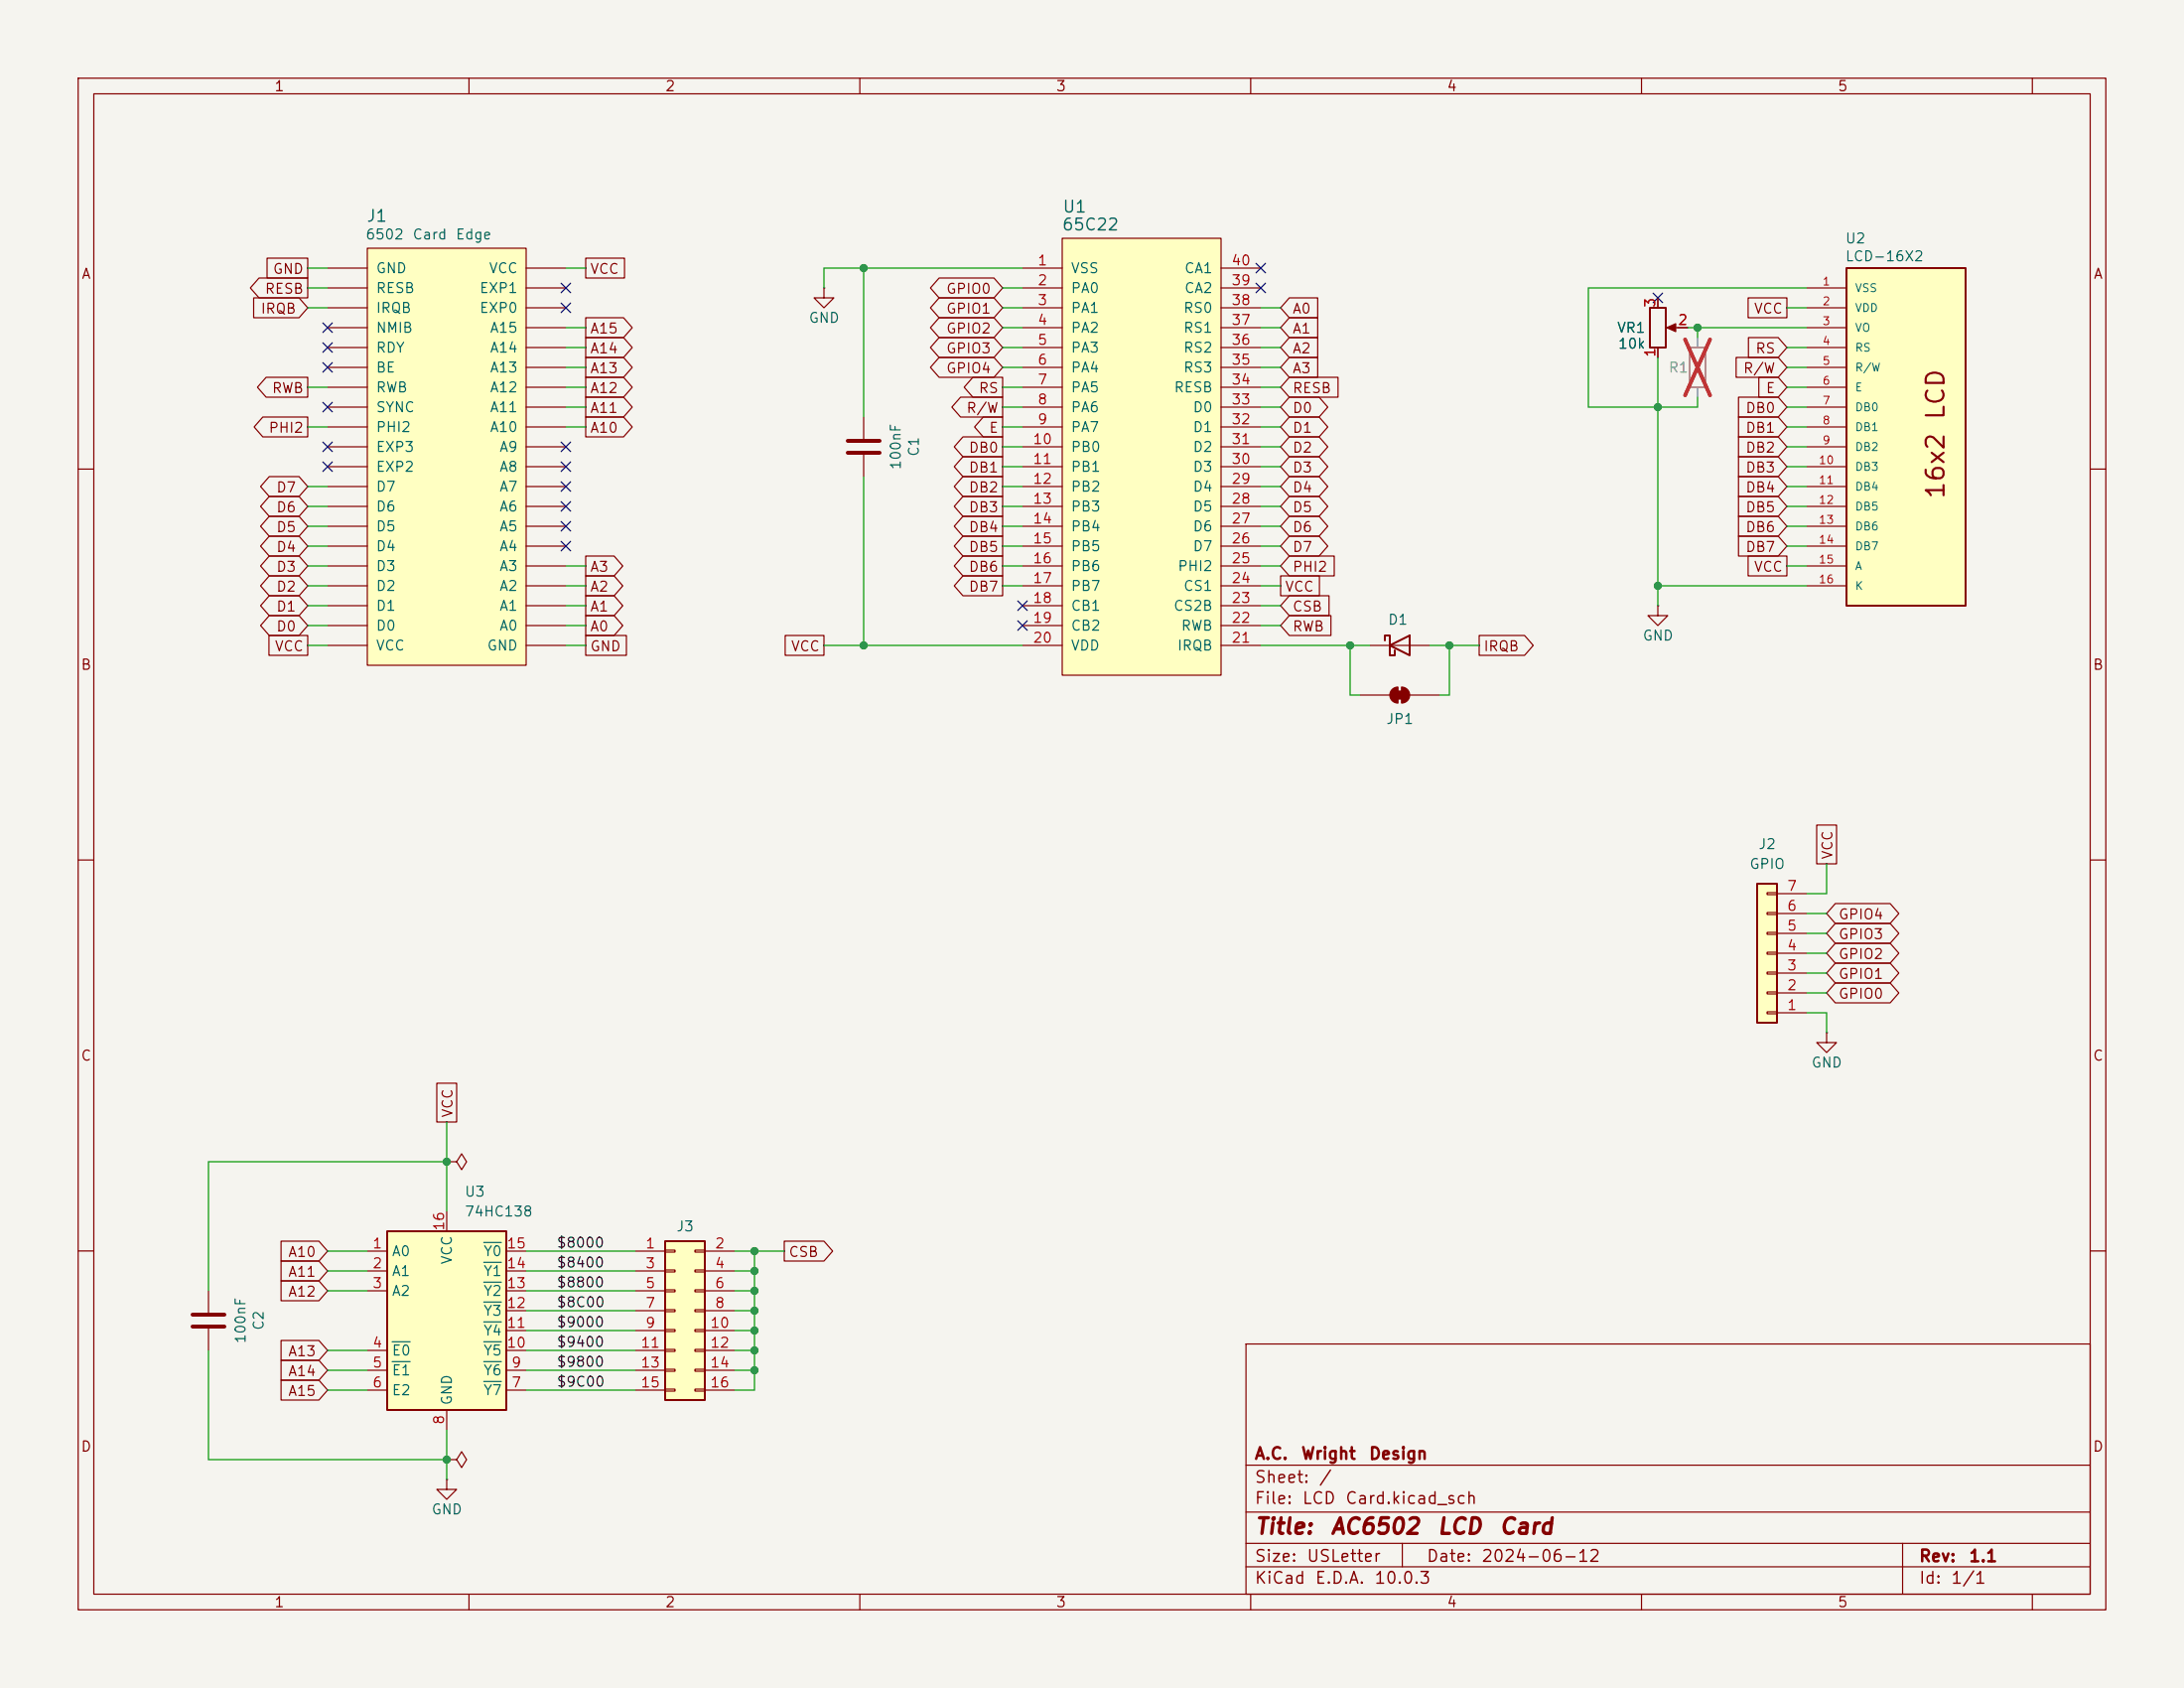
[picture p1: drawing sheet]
<svg xmlns="http://www.w3.org/2000/svg" width="279mm" height="216mm" viewBox="0 0 279 216" stroke-linecap="round" stroke-linejoin="round" font-family="sans-serif">
<path d="M0 0h279.4v215.9h-279.4z" fill="#f5f4ef" stroke="#f5f4ef" stroke-width=".13"/>
<g fill="none" stroke="#840000" stroke-width=".15">
<path d="M10 10h259.4v195.9h-259.4zM12 12h255.4v191.9h-255.4zM60 10v2M110 10v2M160 10v2M210 10v2M260 10v2M212.1 38.1v1.3M212.1 44.5v1.2M213.6 41.9h2.3M10 60h2M267.4 60h2"/>
<path d="M174 88.9h3.8M175.3 82.6h7.6M178.8 87.9v2M179.3 87.9v2M180.3 88.9h3.8M10 110h2M267.4 110h2M10 160h2M26.7 165.1v2.8M26.7 169.9v2.8M159.4 171.9h108v32h-108zM267.4 160h2"/>
<path d="M159.4 197.4h108M159.4 193.4h108M159.4 187.4h108M179.4 197.4v3M243.4 197.4v6.5M60 203.9v2M110 203.9v2M159.4 200.4h108M160 203.9v2M210 203.9v2M260 203.9v2"/>
</g>
<path d="M24.6 168.1h4.1M24.6 169.7h4.1" fill="none" stroke="#840000" stroke-width=".51"/>
<g fill="#840000" stroke="#840000" stroke-width=".15">
<path d="M178.6 88.4h1v1h-1z"/>
<path d="M178.1 88.2l.4-.3h.3v2a1.02 1.02 0 0 1-.9-.6 1.02 1.02 0 0 1 .2-1.1z"/>
<path d="M179.3 87.9a1.02 1.02 0 0 1 1 1 1.02 1.02 0 0 1-1 1z"/>
<path d="M213.2 41.9l1.2-.5v1z"/>
</g>
<path d="M211.1 39.4h2v5.1h-2zM177.2 81.9v-.6h.6v2.5h.6v-.6M177.8 82.6l2.5-1.3v2.5z" fill="none" stroke="#840000" stroke-width=".25"/>
<path d="M236.2 34.3h15.3v43.2h-15.3z" fill="#ffffc2"/>
<path d="M236.2 34.3h15.3v43.2h-15.3z" fill="none" stroke="#840000" stroke-width=".25"/>
<g fill="none" stroke="#840000" stroke-width=".15">
<path d="M231.1 36.8h5.1M231.1 39.4h5.1M231.1 41.9h5.1M231.1 44.5h5.1M231.1 47h5.1M231.1 49.5h5.1M231.1 52.1h5.1M231.1 54.6h5.1M231.1 57.2h5.1M231.1 59.7h5.1M231.1 62.2h5.1M231.1 64.8h5.1"/>
<path d="M231.1 67.3h5.1M231.1 69.9h5.1M231.1 72.4h5.1M231.1 74.9h5.1"/>
</g>
<path d="M216.2 44.5h2v5h-2z" fill="none" stroke="#9c9b98" stroke-width=".25"/>
<path d="M217.2 43.2v1.3M217.2 49.5v1.3" fill="none" stroke="#9c9b98" stroke-width=".15"/>
<path d="M215.6 43.4l3.2 7.2M218.8 43.4l-3.2 7.2" fill="none" stroke="#e12e31" stroke-width=".46"/>
<path d="M135.9 30.5h20.3v55.9h-20.3z" fill="#ffffc2"/>
<g fill="none" stroke="#840000" stroke-width=".15">
<path d="M130.8 34.3h5.1M130.8 36.8h5.1M130.8 39.4h5.1M135.9 30.5h20.3v55.9h-20.3zM156.2 34.3h5.1M156.2 36.8h5.1M156.2 39.4h5.1M130.8 41.9h5.1M130.8 44.5h5.1M130.8 47h5.1M130.8 49.5h5.1M130.8 52.1h5.1"/>
<path d="M130.8 54.6h5.1M130.8 57.2h5.1M130.8 59.7h5.1M156.2 41.9h5.1M156.2 44.5h5.1M156.2 47h5.1M156.2 49.5h5.1M156.2 52.1h5.1M156.2 54.6h5.1M156.2 57.2h5.1M156.2 59.7h5.1M130.8 62.2h5.1"/>
<path d="M130.8 64.8h5.1M130.8 67.3h5.1M130.8 69.9h5.1M130.8 72.4h5.1M130.8 74.9h5.1M130.8 77.5h5.1M156.2 62.2h5.1M156.2 64.8h5.1M156.2 67.3h5.1M156.2 69.9h5.1M156.2 72.4h5.1M156.2 74.9h5.1"/>
<path d="M156.2 77.5h5.1M130.8 80h5.1M130.8 82.6h5.1M156.2 80h5.1M156.2 82.6h5.1M233.7 132.1v1.3h1.2l-1.2 1.2-1.3-1.2h1.3M233.7 132.1h.1"/>
</g>
<path d="M224.8 113h2.5v17.8h-2.5z" fill="#ffffc2"/>
<path d="M224.8 113h2.5v17.8h-2.5z" fill="none" stroke="#840000" stroke-width=".25"/>
<g fill="none" stroke="#840000" stroke-width=".15">
<path d="M110.5 53.3v2.8M110.5 58.2v2.8M212.1 77.5v1.2h1.3l-1.3 1.3-1.3-1.3h1.3M212.1 77.5h.1M226.1 119.3h1.2v.2h-1.2zM226.1 116.7h1.2v.3h-1.2zM226.1 114.2h1.2v.2h-1.2zM227.3 119.4h3.8M227.3 116.8h3.8M227.3 114.3h3.8M226.1 129.4h1.2v.3h-1.2zM226.1 126.9h1.2v.2h-1.2z"/>
<path d="M226.1 124.3h1.2v.3h-1.2zM226.1 121.8h1.2v.2h-1.2zM227.3 129.5h3.8M227.3 127h3.8M227.3 124.5h3.8M227.3 121.9h3.8"/>
</g>
<path d="M108.5 56.4h4M108.5 57.9h4" fill="none" stroke="#840000" stroke-width=".51"/>
<path d="M47 31.8h20.3v53.3h-20.3z" fill="#ffffc2"/>
<g fill="none" stroke="#840000" stroke-width=".15">
<path d="M41.9 39.4h5.1M41.9 36.8h5.1M41.9 34.3h5.1M47 31.8h20.3v53.3h-20.3zM67.3 39.4h5.1M67.3 36.8h5.1M67.3 34.3h5.1M41.9 59.7h5.1M41.9 57.2h5.1M41.9 54.6h5.1M41.9 52.1h5.1M41.9 49.5h5.1"/>
<path d="M41.9 47h5.1M41.9 44.5h5.1M41.9 41.9h5.1M67.3 59.7h5.1M67.3 57.2h5.1M67.3 54.6h5.1M67.3 52.1h5.1M67.3 49.5h5.1M67.3 47h5.1M67.3 44.5h5.1M67.3 41.9h5.1M41.9 77.5h5.1"/>
<path d="M41.9 74.9h5.1M41.9 72.4h5.1M41.9 69.9h5.1M41.9 67.3h5.1M41.9 64.8h5.1M41.9 62.2h5.1M67.3 77.5h5.1M67.3 74.9h5.1M67.3 72.4h5.1M67.3 69.9h5.1M67.3 67.3h5.1M67.3 64.8h5.1"/>
<path d="M67.3 62.2h5.1M41.9 80h5.1M41.9 82.6h5.1M67.3 80h5.1M67.3 82.6h5.1"/>
</g>
<path d="M85.1 158.8h5.1v20.3h-5.1z" fill="#ffffc2"/>
<path d="M85.1 158.8h5.1v20.3h-5.1z" fill="none" stroke="#840000" stroke-width=".25"/>
<g fill="none" stroke="#840000" stroke-width=".15">
<path d="M105.4 36.8v1.3h1.3l-1.3 1.3-1.3-1.3h1.3M105.4 36.8h.1M57.1 148.6h1.3l.7-1 .6 1-.6 1-.7-1M57.1 148.6h.1M85.1 159.9h1.3v.2h-1.3zM88.9 159.9h1.3v.2h-1.3zM81.3 160h3.8M81.3 162.6h3.8M81.3 165.1h3.8M81.3 167.6h3.8M81.3 170.2h3.8M81.3 172.7h3.8"/>
<path d="M81.3 175.3h3.8M81.3 177.8h3.8M85.1 162.4h1.3v.3h-1.3zM85.1 165h1.3v.2h-1.3zM85.1 167.5h1.3v.3h-1.3zM85.1 170.1h1.3v.2h-1.3zM85.1 172.6h1.3v.2h-1.3zM85.1 175.1h1.3v.3h-1.3zM85.1 177.7h1.3v.2h-1.3zM88.9 162.4h1.3v.3h-1.3zM88.9 165h1.3v.2h-1.3zM88.9 167.5h1.3v.3h-1.3z"/>
<path d="M88.9 170.1h1.3v.2h-1.3zM88.9 172.6h1.3v.2h-1.3zM88.9 175.1h1.3v.3h-1.3zM88.9 177.7h1.3v.2h-1.3zM90.2 160h3.8M90.2 162.6h3.8M90.2 165.1h3.8M90.2 167.6h3.8M90.2 170.2h3.8M90.2 172.7h3.8M90.2 175.3h3.8M90.2 177.8h3.8"/>
<path d="M57.1 189.2v1.3h1.3l-1.3 1.3-1.2-1.3h1.2M57.1 189.2h.1M57.1 186.7h1.3l.7-1 .6 1-.6 1-.7-1M57.1 186.7h.1"/>
</g>
<path d="M49.5 157.5h15.3v22.8h-15.3z" fill="#ffffc2"/>
<path d="M49.5 157.5h15.3v22.8h-15.3z" fill="none" stroke="#840000" stroke-width=".25"/>
<g fill="none" stroke="#840000" stroke-width=".15">
<path d="M32.4 38.1h5.9l1.1 1.3-1.1 1.2h-5.9zM33.1 35.6h6.3v2.5h-6.3l-1.1-1.3zM34.2 33h5.2v2.6h-5.2zM74.9 33h5v2.6h-5zM120.1 38.1h7.1l1.1 1.3-1.1 1.2h-7.1l-1.1-1.2zM120.1 35.6h7.1l1.1 1.2-1.1 1.3h-7.1l-1.1-1.3zM164.9 38.1h3.7v2.5h-3.7l-1.1-1.2zM212.1 38.1v1.3M223.6 38.1h5v2.5h-5zM33.6 53.3h5.8v2.6h-5.8l-1.1-1.3zM34 48.3h5.4v2.5h-5.4l-1.1-1.3zM74.9 43.2h4.9l1.1 1.3-1.1 1.2h-4.9z"/>
<path d="M74.9 45.7h4.9l1.1 1.3-1.1 1.3h-4.9zM74.9 40.6h4.9l1.1 1.3-1.1 1.3h-4.9zM74.9 50.8h4.9l1.1 1.3-1.1 1.2h-4.9zM74.9 53.3h4.9l1.1 1.3-1.1 1.3h-4.9zM74.9 48.3h4.9l1.1 1.2-1.1 1.3h-4.9zM120.1 45.7h7.1l1.1 1.3-1.1 1.3h-7.1l-1.1-1.3zM120.1 43.2h7.1l1.1 1.3-1.1 1.2h-7.1l-1.1-1.2zM120.1 40.6h7.1l1.1 1.3-1.1 1.3h-7.1l-1.1-1.3zM122.9 50.8h5.4v2.5h-5.4l-1.1-1.2zM123.2 58.4h5.1v2.6h-5.1l-1.1-1.3zM123.2 55.9h5.1v2.5h-5.1l-1.1-1.2zM124.5 48.3h3.8v2.5h-3.8l-1.2-1.3z"/>
<path d="M125.8 53.3h2.5v2.6h-2.5l-1.1-1.3zM164.9 50.8h3.9l1.1 1.3-1.1 1.2h-3.9l-1.1-1.2zM164.9 43.2h3.7v2.5h-3.7l-1.1-1.2zM164.9 45.7h3.7v2.6h-3.7l-1.1-1.3zM164.9 53.3h3.9l1.1 1.3-1.1 1.3h-3.9l-1.1-1.3zM164.9 40.6h3.7v2.6h-3.7l-1.1-1.3zM164.9 48.3h6.3v2.5h-6.3l-1.1-1.3zM164.9 58.4h3.9l1.1 1.3-1.1 1.3h-3.9l-1.1-1.3zM164.9 55.9h3.9l1.1 1.3-1.1 1.2h-3.9l-1.1-1.2zM212.1 44.5v1.2M214.6 41.9h1.3M222.1 45.7h5.4l1.1 1.3-1.1 1.3h-5.4z"/>
<path d="M222.4 58.4h5.1l1.1 1.3-1.1 1.3h-5.1zM222.4 50.8h5.1l1.1 1.3-1.1 1.2h-5.1zM222.4 53.3h5.1l1.1 1.3-1.1 1.3h-5.1zM222.4 55.9h5.1l1.1 1.3-1.1 1.2h-5.1zM223.7 43.2h3.8l1.1 1.3-1.1 1.2h-3.8zM225 48.3h2.5l1.1 1.2-1.1 1.3h-2.5zM34.4 76.2h3.9l1.1 1.3-1.1 1.2h-3.9l-1.1-1.2zM34.4 73.7h3.9l1.1 1.2-1.1 1.3h-3.9l-1.1-1.3zM34.4 78.7h3.9l1.1 1.3-1.1 1.3h-3.9l-1.1-1.3zM34.4 66h3.9l1.1 1.3-1.1 1.3h-3.9l-1.1-1.3zM34.4 71.1h3.9l1.1 1.3-1.1 1.3h-3.9l-1.1-1.3zM34.4 63.5h3.9l1.1 1.3-1.1 1.2h-3.9l-1.1-1.2z"/>
<path d="M34.4 61h3.9l1.1 1.2-1.1 1.3h-3.9l-1.1-1.3zM34.4 68.6h3.9l1.1 1.3-1.1 1.2h-3.9l-1.1-1.2zM74.9 71.1h3.7l1.1 1.3-1.1 1.3h-3.7zM74.9 76.2h3.7l1.1 1.3-1.1 1.2h-3.7zM74.9 73.7h3.7l1.1 1.2-1.1 1.3h-3.7zM74.9 78.7h3.7l1.1 1.3-1.1 1.3h-3.7zM123.2 63.5h5.1v2.5h-5.1l-1.1-1.2zM123.2 73.7h5.1v2.5h-5.1l-1.1-1.3zM123.2 61h5.1v2.5h-5.1l-1.1-1.3zM123.2 66h5.1v2.6h-5.1l-1.1-1.3zM123.2 71.1h5.1v2.6h-5.1l-1.1-1.3zM123.2 68.6h5.1v2.5h-5.1l-1.1-1.2z"/>
<path d="M163.8 73.7h5v2.5h-5zM164.9 68.6h3.9l1.1 1.3-1.1 1.2h-3.9l-1.1-1.2zM164.9 63.5h3.9l1.1 1.3-1.1 1.2h-3.9l-1.1-1.2zM164.9 61h3.9l1.1 1.2-1.1 1.3h-3.9l-1.1-1.3zM164.9 66h3.9l1.1 1.3-1.1 1.3h-3.9l-1.1-1.3zM164.9 78.7h5.4v2.6h-5.4l-1.1-1.3zM164.9 76.2h5.1v2.5h-5.1l-1.1-1.2zM164.9 71.1h5.8v2.6h-5.8l-1.1-1.3zM222.4 66h5.1l1.1 1.3-1.1 1.3h-5.1zM222.4 68.6h5.1l1.1 1.3-1.1 1.2h-5.1zM222.4 61h5.1l1.1 1.2-1.1 1.3h-5.1zM222.4 63.5h5.1l1.1 1.3-1.1 1.2h-5.1z"/>
<path d="M223.6 71.1h5v2.6h-5zM34.4 81.3h5v2.5h-5zM74.9 81.3h5.2v2.5h-5.2zM100.4 81.3h5v2.5h-5zM189.2 81.3h5.8l1.2 1.3-1.2 1.2h-5.8zM232.4 105.5h2.6v5h-2.6zM234.8 118.1h7l1.1 1.3-1.1 1.3h-7l-1.1-1.3zM234.8 115.6h7l1.1 1.2-1.1 1.3h-7l-1.1-1.3zM55.9 138.5h2.5v5h-2.5zM234.8 120.6h7l1.1 1.3-1.1 1.3h-7l-1.1-1.3zM234.8 123.2h7l1.1 1.3-1.1 1.2h-7l-1.1-1.2zM234.8 125.7h7l1.1 1.3-1.1 1.3h-7l-1.1-1.3z"/>
<path d="M36 158.7h4.8l1.1 1.3-1.1 1.3h-4.8zM57.1 154.9v2.6M100.3 158.7h5.1l1.1 1.3-1.1 1.3h-5.1zM36 163.8h4.8l1.1 1.3-1.1 1.3h-4.8zM36 161.3h4.8l1.1 1.3-1.1 1.2h-4.8zM36 176.5h4.8l1.1 1.3-1.1 1.3h-4.8zM36 171.4h4.8l1.1 1.3-1.1 1.3h-4.8zM36 174h4.8l1.1 1.3-1.1 1.2h-4.8zM47 160h2.5M47 162.6h2.5M47 165.1h2.5M47 172.7h2.5"/>
<path d="M47 175.3h2.5M47 177.8h2.5M64.8 160h2.5M64.8 162.6h2.5M64.8 165.1h2.5M64.8 172.7h2.5M64.8 175.3h2.5M64.8 177.8h2.5M64.8 170.2h2.5M64.8 167.6h2.5M57.1 180.3v2.6"/>
</g>
<path d="M61.9 158.9h2.2M50.2 171.6h2.3M50.2 174.2h2.3M61.9 171.6h2.2M61.9 174.2h2.2M61.9 176.7h2.2M61.9 169.1h2.2M61.9 166.5h2.2M61.9 164h2.2M61.9 161.5h2.2" fill="none" stroke="#006464" stroke-width=".15"/>
<g fill="none" stroke="#009600" stroke-width=".15">
<path d="M39.4 39.4h2.5M39.4 34.3h2.5M39.4 36.8h2.5M72.4 34.3h2.5M110.5 34.3v19M128.3 39.4h2.5M128.3 36.8h2.5M130.8 34.3h-25.4v2.5M161.3 39.4h2.5M228.6 39.4h2.5M231.1 36.8h-27.9v15.3h14v-1.3M39.4 49.5h2.5"/>
<path d="M39.4 54.6h2.5M72.4 49.5h2.5M72.4 52.1h2.5M72.4 47h2.5M72.4 44.5h2.5M72.4 41.9h2.5M72.4 54.6h2.5M128.3 49.5h2.5M128.3 52.1h2.5M128.3 47h2.5M128.3 44.5h2.5M128.3 41.9h2.5"/>
<path d="M128.3 59.7h2.5M128.3 57.2h2.5M128.3 54.6h2.5M161.3 49.5h2.5M161.3 52.1h2.5M161.3 47h2.5M161.3 44.5h2.5M161.3 41.9h2.5M161.3 59.7h2.5M161.3 57.2h2.5M161.3 54.6h2.5M212.1 45.7v31.8"/>
<path d="M215.9 41.9h15.2M217.2 41.9v1.3M228.6 49.5h2.5M228.6 52.1h2.5M228.6 47h2.5M228.6 44.5h2.5M228.6 59.7h2.5M228.6 57.2h2.5M228.6 54.6h2.5M39.4 74.9h2.5M39.4 67.3h2.5M39.4 72.4h2.5"/>
<path d="M39.4 69.9h2.5M39.4 77.5h2.5M39.4 62.2h2.5M39.4 64.8h2.5M72.4 74.9h2.5M72.4 72.4h2.5M72.4 77.5h2.5M110.5 61v21.6M128.3 74.9h2.5M128.3 67.3h2.5M128.3 72.4h2.5M128.3 69.9h2.5"/>
<path d="M128.3 62.2h2.5M128.3 64.8h2.5M161.3 74.9h2.5M161.3 67.3h2.5M161.3 72.4h2.5M161.3 69.9h2.5M161.3 77.5h2.5M161.3 62.2h2.5M161.3 64.8h2.5M212.1 74.9h19M228.6 67.3h2.5M228.6 72.4h2.5"/>
<path d="M228.6 69.9h2.5M228.6 62.2h2.5M228.6 64.8h2.5M39.4 82.6h2.5M39.4 80h2.5M72.4 82.6h2.5M72.4 80h2.5M105.4 82.6h25.4M161.3 82.6h14M161.3 80h2.5M172.7 82.6v6.3h1.3M182.9 82.6h6.3"/>
<path d="M185.4 82.6v6.3h-1.3M231.1 119.4h2.6M231.1 116.8h2.6M233.7 110.5v3.8h-2.6M231.1 127h2.6M231.1 121.9h2.6M231.1 124.5h2.6M231.1 129.5h2.6v2.6M57.1 148.6h-30.4v16.5M57.1 143.5v11.4M26.7 172.7v14h30.4M41.9 172.7h5.1"/>
<path d="M41.9 177.8h5.1M41.9 175.3h5.1M41.9 160h5.1M41.9 162.6h5.1M41.9 165.1h5.1M67.3 172.7h14M67.3 177.8h14M67.3 175.3h14M67.3 160h14M67.3 162.6h14M67.3 165.1h14M67.3 170.2h14"/>
<path d="M67.3 167.6h14M94 172.7h2.5M94 175.3h2.5M94 160h6.3M94 162.6h2.5M94 165.1h2.5M94 170.2h2.5M94 167.6h2.5M96.5 160v17.8h-2.5M57.1 182.9v6.3"/>
</g>
<g fill="none" stroke="#000084" stroke-width=".15">
<path d="M71.8 38.8l1.2 1.2M71.8 36.2l1.2 1.2M73 38.8l-1.2 1.2M73 36.2l-1.2 1.2M160.7 36.2l1.2 1.2M160.7 33.7l1.2 1.2M161.9 36.2l-1.2 1.2M161.9 33.7l-1.2 1.2M211.5 37.5l1.2 1.2M212.7 37.5l-1.2 1.2M41.3 46.4l1.2 1.2M41.3 43.8l1.2 1.3"/>
<path d="M41.3 51.5l1.2 1.2M41.3 59.1l1.2 1.2M41.3 56.5l1.2 1.3M41.3 41.3l1.2 1.2M42.5 46.4l-1.2 1.2M42.5 43.8l-1.2 1.3M42.5 51.5l-1.2 1.2M42.5 59.1l-1.2 1.2M42.5 56.5l-1.2 1.3M42.5 41.3l-1.2 1.2M71.8 59.1l1.2 1.2M71.8 56.5l1.2 1.3"/>
<path d="M73 59.1l-1.2 1.2M73 56.5l-1.2 1.3M71.8 64.2l1.2 1.2M71.8 69.2l1.2 1.3M71.8 66.7l1.2 1.2M71.8 61.6l1.2 1.2M73 64.2l-1.2 1.2M73 69.2l-1.2 1.3M73 66.7l-1.2 1.2M73 61.6l-1.2 1.2M130.2 79.4l1.2 1.2M130.2 76.9l1.2 1.2"/>
<path d="M131.4 79.4l-1.2 1.2M131.4 76.9l-1.2 1.2"/>
</g>
<path d="M217.2 43.2v1.3M217.2 49.5v1.3" fill="none" stroke="#9c9b98" stroke-width=".15"/>
<path d="M215.6 43.4l3.2 7.2M218.8 43.4l-3.2 7.2" fill="none" stroke="#e12e31" stroke-width=".46"/>
<g fill="#009600" stroke="#009600" stroke-width=".13">
<circle cx="110.5" cy="82.6" r=".46"/>
<circle cx="110.5" cy="34.3" r=".46"/>
<circle cx="57.1" cy="148.6" r=".46"/>
<circle cx="57.1" cy="186.7" r=".46"/>
<circle cx="96.5" cy="170.2" r=".46"/>
<circle cx="96.5" cy="165.1" r=".46"/>
<circle cx="96.5" cy="167.6" r=".46"/>
<circle cx="96.5" cy="175.3" r=".46"/>
<circle cx="96.5" cy="172.7" r=".46"/>
<circle cx="96.5" cy="162.6" r=".46"/>
<circle cx="96.5" cy="160" r=".46"/>
<circle cx="212.1" cy="74.9" r=".46"/>
<circle cx="185.4" cy="82.6" r=".46"/>
<circle cx="212.1" cy="52.1" r=".46"/>
<circle cx="217.2" cy="41.9" r=".46"/>
<circle cx="172.7" cy="82.6" r=".46"/>
</g>
<text font-size="2.3" fill="#840000" x="249.3" y="64" transform="rotate(-90 249.3 64)">16x2 LCD</text>
<g font-size="2" fill="#840000">
<text x="160.4" y="196.7">Title:</text>
<text x="170.1" y="196.7">AC6502</text>
<text x="183.7" y="196.7">LCD</text>
<text x="191.7" y="196.7">Card</text>
</g>
<g font-size="1.5" fill="#006464">
<text x="46.8" y="28.7">J1</text>
<text x="135.8" y="29.8">65C22</text>
<text x="135.8" y="27.6">U1</text>
</g>
<g font-size="1.5" fill="#840000">
<text x="160.4" y="190">Sheet:</text>
<text x="160.4" y="187">A.C.</text>
<text x="166.4" y="187">Wright</text>
<text x="168.6" y="190">/</text>
<text x="175" y="187">Design</text>
<text x="160.4" y="192.7">File:</text>
<text x="166.5" y="192.7">LCD</text>
<text x="172" y="192.7">Card.kicad_sch</text>
<text x="160.4" y="202.9">KiCad</text>
<text x="160.4" y="200.1">Size:</text>
<text x="167.1" y="200.1">USLetter</text>
<text x="168.1" y="202.9">E.D.A.</text>
<text x="175.7" y="202.9">10.0.3</text>
<text x="182.4" y="200.1">Date:</text>
<text x="189.4" y="200.1">2024-06-12</text>
<text x="245.4" y="200.1">Rev:</text>
<text x="245.4" y="202.9">Id:</text>
<text x="249.5" y="202.9">1/1</text>
<text x="251.8" y="200.1">1.1</text>
</g>
<g font-size="1.3" fill="#840000">
<text x="35" y="12">1</text>
<text x="85" y="12">2</text>
<text x="135" y="12">3</text>
<text x="185" y="12">4</text>
<text x="235" y="12">5</text>
<text x="10.3" y="36">A</text>
<text x="34.8" y="35.4">GND</text>
<text x="75.4" y="35.4">VCC</text>
<text x="267.7" y="36">A</text>
<text x="33.3" y="40.4">IRQB</text>
<text x="33.8" y="37.9">RESB</text>
<text x="121" y="40.4">GPIO1</text>
<text x="121" y="37.9">GPIO0</text>
<text x="165.3" y="40.4">A0</text>
<text x="224.3" y="40.4">VCC</text>
<text x="75.4" y="45.5">A14</text>
<text x="75.4" y="43">A15</text>
<text x="121" y="45.5">GPIO3</text>
<text x="121" y="43">GPIO2</text>
<text x="165.3" y="45.5">A2</text>
<text x="165.3" y="43">A1</text>
<text x="224.5" y="45.5">RS</text>
<text x="34.7" y="50.6">RWB</text>
<text x="75.4" y="48.1">A13</text>
<text x="75.4" y="53.1">A11</text>
<text x="75.4" y="50.6">A12</text>
<text x="121" y="48.1">GPIO4</text>
<text x="123.5" y="53.1">R/W</text>
<text x="125.1" y="50.6">RS</text>
<text x="165.3" y="53.1">D0</text>
<text x="165.3" y="48.1">A3</text>
<text x="165.3" y="50.6">RESB</text>
<text x="222.9" y="48.1">R/W</text>
<text x="223.2" y="53.1">DB0</text>
<text x="225.8" y="50.6">E</text>
<text x="34.3" y="55.7">PHI2</text>
<text x="75.4" y="55.7">A10</text>
<text x="123.8" y="58.2">DB0</text>
<text x="126.4" y="55.7">E</text>
<text x="165.3" y="55.7">D1</text>
<text x="165.3" y="58.2">D2</text>
<text x="223.2" y="55.7">DB1</text>
<text x="223.2" y="58.2">DB2</text>
<text x="35.3" y="65.8">D6</text>
<text x="35.3" y="63.3">D7</text>
<text x="123.8" y="65.8">DB3</text>
<text x="123.8" y="60.8">DB1</text>
<text x="123.8" y="63.3">DB2</text>
<text x="165.3" y="65.8">D5</text>
<text x="165.3" y="63.3">D4</text>
<text x="165.3" y="60.8">D3</text>
<text x="223.2" y="60.8">DB3</text>
<text x="223.2" y="63.3">DB4</text>
<text x="223.2" y="65.8">DB5</text>
<text x="35.3" y="68.4">D5</text>
<text x="35.3" y="70.9">D4</text>
<text x="123.8" y="68.4">DB4</text>
<text x="123.8" y="70.9">DB5</text>
<text x="165.3" y="70.9">D7</text>
<text x="165.3" y="68.4">D6</text>
<text x="223.2" y="68.4">DB6</text>
<text x="223.2" y="70.9">DB7</text>
<text x="35.3" y="76">D2</text>
<text x="35.3" y="73.5">D3</text>
<text x="75.4" y="73.5">A3</text>
<text x="75.4" y="76">A2</text>
<text x="123.8" y="76">DB7</text>
<text x="123.8" y="73.5">DB6</text>
<text x="164.3" y="76">VCC</text>
<text x="165.3" y="73.5">PHI2</text>
<text x="224.3" y="73.5">VCC</text>
<text x="35.1" y="83.6">VCC</text>
<text x="35.3" y="78.5">D1</text>
<text x="35.3" y="81.1">D0</text>
<text x="75.4" y="78.5">A1</text>
<text x="75.4" y="81.1">A0</text>
<text x="75.4" y="83.6">GND</text>
<text x="101.1" y="83.6">VCC</text>
<text x="165.3" y="81.1">RWB</text>
<text x="165.3" y="78.5">CSB</text>
<text x="189.7" y="83.6">IRQB</text>
<text x="10.3" y="86">B</text>
<text x="267.7" y="86">B</text>
<text x="234.7" y="110" transform="rotate(-90 234.7 110)">VCC</text>
<text x="235.1" y="117.9">GPIO4</text>
<text x="235.1" y="120.4">GPIO3</text>
<text x="235.1" y="123">GPIO2</text>
<text x="235.1" y="125.5">GPIO1</text>
<text x="235.1" y="128.1">GPIO0</text>
<text x="10.3" y="136">C</text>
<text x="267.7" y="136">C</text>
<text x="58.2" y="143" transform="rotate(-90 58.2 143)">VCC</text>
<text x="36.8" y="161.1">A10</text>
<text x="100.8" y="161.1">CSB</text>
<text x="36.8" y="166.2">A12</text>
<text x="36.8" y="163.6">A11</text>
<text x="36.8" y="173.8">A13</text>
<text x="36.8" y="178.9">A15</text>
<text x="36.8" y="176.3">A14</text>
<text x="10.3" y="186">D</text>
<text x="267.7" y="186">D</text>
<text x="35" y="205.9">1</text>
<text x="85" y="205.9">2</text>
<text x="135" y="205.9">3</text>
<text x="185" y="205.9">4</text>
<text x="235" y="205.9">5</text>
</g>
<g font-size="1.3" fill="#006464">
<text x="46.7" y="30.9">6502</text>
<text x="48" y="35.3">GND</text>
<text x="52.7" y="30.9">Card</text>
<text x="58.2" y="30.9">Edge</text>
<text x="62.5" y="35.3">VCC</text>
<text x="136.9" y="35.3">VSS</text>
<text x="151.4" y="35.3">CA1</text>
<text x="236" y="33.7">LCD-16X2</text>
<text x="236" y="31.5">U2</text>
<text x="48" y="40.3">IRQB</text>
<text x="48" y="37.8">RESB</text>
<text x="61.3" y="40.3">EXP0</text>
<text x="61.3" y="37.8">EXP1</text>
<text x="103.4" y="41.6">GND</text>
<text x="136.9" y="37.8">PA0</text>
<text x="136.9" y="40.3">PA1</text>
<text x="151.3" y="40.3">RS0</text>
<text x="151.4" y="37.8">CA2</text>
<text x="48" y="48">BE</text>
<text x="48" y="42.9">NMIB</text>
<text x="48" y="45.4">RDY</text>
<text x="62.6" y="48">A13</text>
<text x="62.6" y="45.4">A14</text>
<text x="62.6" y="42.9">A15</text>
<text x="136.9" y="42.9">PA2</text>
<text x="136.9" y="45.4">PA3</text>
<text x="136.9" y="48">PA4</text>
<text x="151.3" y="48">RS3</text>
<text x="151.3" y="45.4">RS2</text>
<text x="151.3" y="42.9">RS1</text>
<text x="206.8" y="42.9">VR1</text>
<text x="206.9" y="44.9">10k</text>
<text x="48" y="50.5">RWB</text>
<text x="48" y="53">SYNC</text>
<text x="62.6" y="53">A11</text>
<text x="62.6" y="50.5">A12</text>
<text x="136.9" y="50.5">PA5</text>
<text x="136.9" y="53">PA6</text>
<text x="150.1" y="50.5">RESB</text>
<text x="152.5" y="53">D0</text>
<text x="48" y="58.1">EXP3</text>
<text x="48" y="55.6">PHI2</text>
<text x="62.6" y="55.6">A10</text>
<text x="63.8" y="58.1">A9</text>
<text x="117.9" y="58.5" transform="rotate(-90 117.9 58.5)">C1</text>
<text x="136.9" y="55.6">PA7</text>
<text x="136.9" y="58.1">PB0</text>
<text x="152.5" y="58.1">D2</text>
<text x="152.5" y="55.6">D1</text>
<text x="48" y="65.7">D6</text>
<text x="48" y="63.2">D7</text>
<text x="48" y="60.7">EXP2</text>
<text x="63.8" y="65.7">A6</text>
<text x="63.8" y="63.2">A7</text>
<text x="63.8" y="60.7">A8</text>
<text x="115.6" y="60.2" transform="rotate(-90 115.6 60.2)">100nF</text>
<text x="136.9" y="60.7">PB1</text>
<text x="136.9" y="63.2">PB2</text>
<text x="136.9" y="65.7">PB3</text>
<text x="152.5" y="65.7">D5</text>
<text x="152.5" y="63.2">D4</text>
<text x="152.5" y="60.7">D3</text>
<text x="48" y="70.8">D4</text>
<text x="48" y="68.3">D5</text>
<text x="63.8" y="70.8">A4</text>
<text x="63.8" y="68.3">A5</text>
<text x="136.9" y="68.3">PB4</text>
<text x="136.9" y="70.8">PB5</text>
<text x="152.5" y="70.8">D7</text>
<text x="152.5" y="68.3">D6</text>
<text x="48" y="75.9">D2</text>
<text x="48" y="73.4">D3</text>
<text x="63.8" y="75.9">A2</text>
<text x="63.8" y="73.4">A3</text>
<text x="136.9" y="73.4">PB6</text>
<text x="136.9" y="75.9">PB7</text>
<text x="150.6" y="73.4">PHI2</text>
<text x="151.3" y="75.9">CS1</text>
<text x="48" y="81">D0</text>
<text x="48" y="78.4">D1</text>
<text x="48" y="83.5">VCC</text>
<text x="62.2" y="83.5">GND</text>
<text x="63.8" y="81">A0</text>
<text x="63.8" y="78.4">A1</text>
<text x="136.9" y="78.4">CB1</text>
<text x="136.9" y="81">CB2</text>
<text x="136.9" y="83.5">VDD</text>
<text x="150" y="78.4">CS2B</text>
<text x="150.5" y="83.5">IRQB</text>
<text x="151" y="81">RWB</text>
<text x="177.5" y="80.2">D1</text>
<text x="210.1" y="82.3">GND</text>
<text x="177.2" y="92.9">JP1</text>
<text x="223.7" y="111.5">GPIO</text>
<text x="224.9" y="108.9">J2</text>
<text x="231.6" y="136.9">GND</text>
<text x="59.4" y="153.4">U3</text>
<text x="59.4" y="155.9">74HC138</text>
<text x="50" y="161">A0</text>
<text x="58.1" y="161.8" transform="rotate(-90 58.1 161.8)">VCC</text>
<text x="61.8" y="161">Y0</text>
<text x="86.4" y="157.8">J3</text>
<text x="50" y="163.5">A1</text>
<text x="50" y="166.1">A2</text>
<text x="61.8" y="166.1">Y2</text>
<text x="61.8" y="163.5">Y1</text>
<text x="31.7" y="171.9" transform="rotate(-90 31.7 171.9)">100nF</text>
<text x="34" y="170.3" transform="rotate(-90 34 170.3)">C2</text>
<text x="50" y="173.7">E0</text>
<text x="61.8" y="173.7">Y5</text>
<text x="61.8" y="171.2">Y4</text>
<text x="61.8" y="168.6">Y3</text>
<text x="50" y="176.2">E1</text>
<text x="50" y="178.8">E2</text>
<text x="58.1" y="179.8" transform="rotate(-90 58.1 179.8)">GND</text>
<text x="61.8" y="178.8">Y7</text>
<text x="61.8" y="176.2">Y6</text>
<text x="55.1" y="194">GND</text>
</g>
<g font-size="1.3" fill="#a90000">
<text x="132.6" y="34.3">1</text>
<text x="157.4" y="34.3">40</text>
<text x="132.6" y="36.8">2</text>
<text x="132.6" y="39.3">3</text>
<text x="132.6" y="41.9">4</text>
<text x="157.4" y="41.9">37</text>
<text x="157.4" y="39.3">38</text>
<text x="157.4" y="36.8">39</text>
<text x="212.1" y="39.4" transform="rotate(-90 212.1 39.4)">3</text>
<text x="214.6" y="41.9">2</text>
<text x="132.6" y="44.4">5</text>
<text x="132.6" y="47">6</text>
<text x="157.4" y="47">35</text>
<text x="157.4" y="44.4">36</text>
<text x="212.1" y="45.8" transform="rotate(-90 212.1 45.8)">1</text>
<text x="132.6" y="49.5">7</text>
<text x="132.6" y="52">8</text>
<text x="157.4" y="52">33</text>
<text x="157.4" y="49.5">34</text>
<text x="132" y="57.1">10</text>
<text x="132" y="59.7">11</text>
<text x="132.6" y="54.6">9</text>
<text x="157.4" y="59.7">30</text>
<text x="157.4" y="57.1">31</text>
<text x="157.4" y="54.6">32</text>
<text x="132" y="62.2">12</text>
<text x="132" y="64.7">13</text>
<text x="157.4" y="64.7">28</text>
<text x="157.4" y="62.2">29</text>
<text x="132" y="67.3">14</text>
<text x="132" y="69.8">15</text>
<text x="157.4" y="69.8">26</text>
<text x="157.4" y="67.3">27</text>
<text x="132" y="72.4">16</text>
<text x="132" y="74.9">17</text>
<text x="132" y="77.4">18</text>
<text x="157.4" y="77.4">23</text>
<text x="157.4" y="74.9">24</text>
<text x="157.4" y="72.4">25</text>
<text x="132" y="80">19</text>
<text x="132" y="82.5">20</text>
<text x="157.4" y="82.5">21</text>
<text x="157.4" y="80">22</text>
<text x="228.5" y="119.4">5</text>
<text x="228.5" y="116.8">6</text>
<text x="228.5" y="114.3">7</text>
<text x="228.5" y="124.4">3</text>
<text x="228.5" y="121.9">4</text>
<text x="228.5" y="129.5">1</text>
<text x="228.5" y="127">2</text>
<text x="47.6" y="160">1</text>
<text x="57.1" y="157.5" transform="rotate(-90 57.1 157.5)">16</text>
<text x="64.7" y="160">15</text>
<text x="82.5" y="160">1</text>
<text x="91.4" y="160">2</text>
<text x="47.6" y="162.5">2</text>
<text x="47.6" y="165.1">3</text>
<text x="64.7" y="167.6">12</text>
<text x="64.7" y="165.1">13</text>
<text x="64.7" y="162.5">14</text>
<text x="82.5" y="162.5">3</text>
<text x="82.5" y="165.1">5</text>
<text x="82.5" y="167.6">7</text>
<text x="91.4" y="162.5">4</text>
<text x="91.4" y="165.1">6</text>
<text x="91.4" y="167.6">8</text>
<text x="47.6" y="172.7">4</text>
<text x="64.7" y="172.7">10</text>
<text x="64.7" y="170.2">11</text>
<text x="81.9" y="172.7">11</text>
<text x="82.5" y="170.2">9</text>
<text x="90.8" y="170.2">10</text>
<text x="90.8" y="172.7">12</text>
<text x="47.6" y="175.2">5</text>
<text x="47.6" y="177.8">6</text>
<text x="65.3" y="177.8">7</text>
<text x="65.3" y="175.2">9</text>
<text x="81.9" y="175.2">13</text>
<text x="81.9" y="177.8">15</text>
<text x="90.8" y="175.2">14</text>
<text x="90.8" y="177.8">16</text>
<text x="57.1" y="182.3" transform="rotate(-90 57.1 182.3)">8</text>
</g>
<text font-size="1.3" fill="#939391" x="213.4" y="48">R1</text>
<g font-size="1.3" fill="#0f0f0f">
<text x="71.1" y="159.9">$8000</text>
<text x="71.1" y="165">$8800</text>
<text x="71.1" y="162.4">$8400</text>
<text x="71.1" y="167.5">$8C00</text>
<text x="71.1" y="172.6">$9400</text>
<text x="71.1" y="170.1">$9000</text>
<text x="71.1" y="177.7">$9C00</text>
<text x="71.1" y="175.1">$9800</text>
</g>
<g font-size="1" fill="#a90000">
<text x="233.1" y="36.8">1</text>
<text x="233.1" y="39.3">2</text>
<text x="233.1" y="41.8">3</text>
<text x="233.1" y="44.4">4</text>
<text x="233.1" y="46.9">5</text>
<text x="233.1" y="49.5">6</text>
<text x="233.1" y="52">7</text>
<text x="232.6" y="59.6">10</text>
<text x="233.1" y="54.5">8</text>
<text x="233.1" y="57.1">9</text>
<text x="232.6" y="62.2">11</text>
<text x="232.6" y="64.7">12</text>
<text x="232.6" y="67.2">13</text>
<text x="232.6" y="69.8">14</text>
<text x="232.6" y="72.3">15</text>
<text x="232.6" y="74.9">16</text>
</g>
<g font-size="1" fill="#006464">
<text x="237.2" y="37.6">VSS</text>
<text x="237.2" y="40.1">VDD</text>
<text x="237.2" y="42.7">VO</text>
<text x="237.2" y="45.2">RS</text>
<text x="237.2" y="47.8">R/W</text>
<text x="237.2" y="50.3">E</text>
<text x="237.2" y="52.8">DB0</text>
<text x="237.2" y="55.4">DB1</text>
<text x="237.2" y="57.9">DB2</text>
<text x="237.2" y="60.5">DB3</text>
<text x="237.2" y="63">DB4</text>
<text x="237.2" y="65.5">DB5</text>
<text x="237.2" y="68.1">DB6</text>
<text x="237.2" y="70.6">DB7</text>
<text x="237.2" y="73.2">A</text>
<text x="237.2" y="75.7">K</text>
</g>
</svg>
